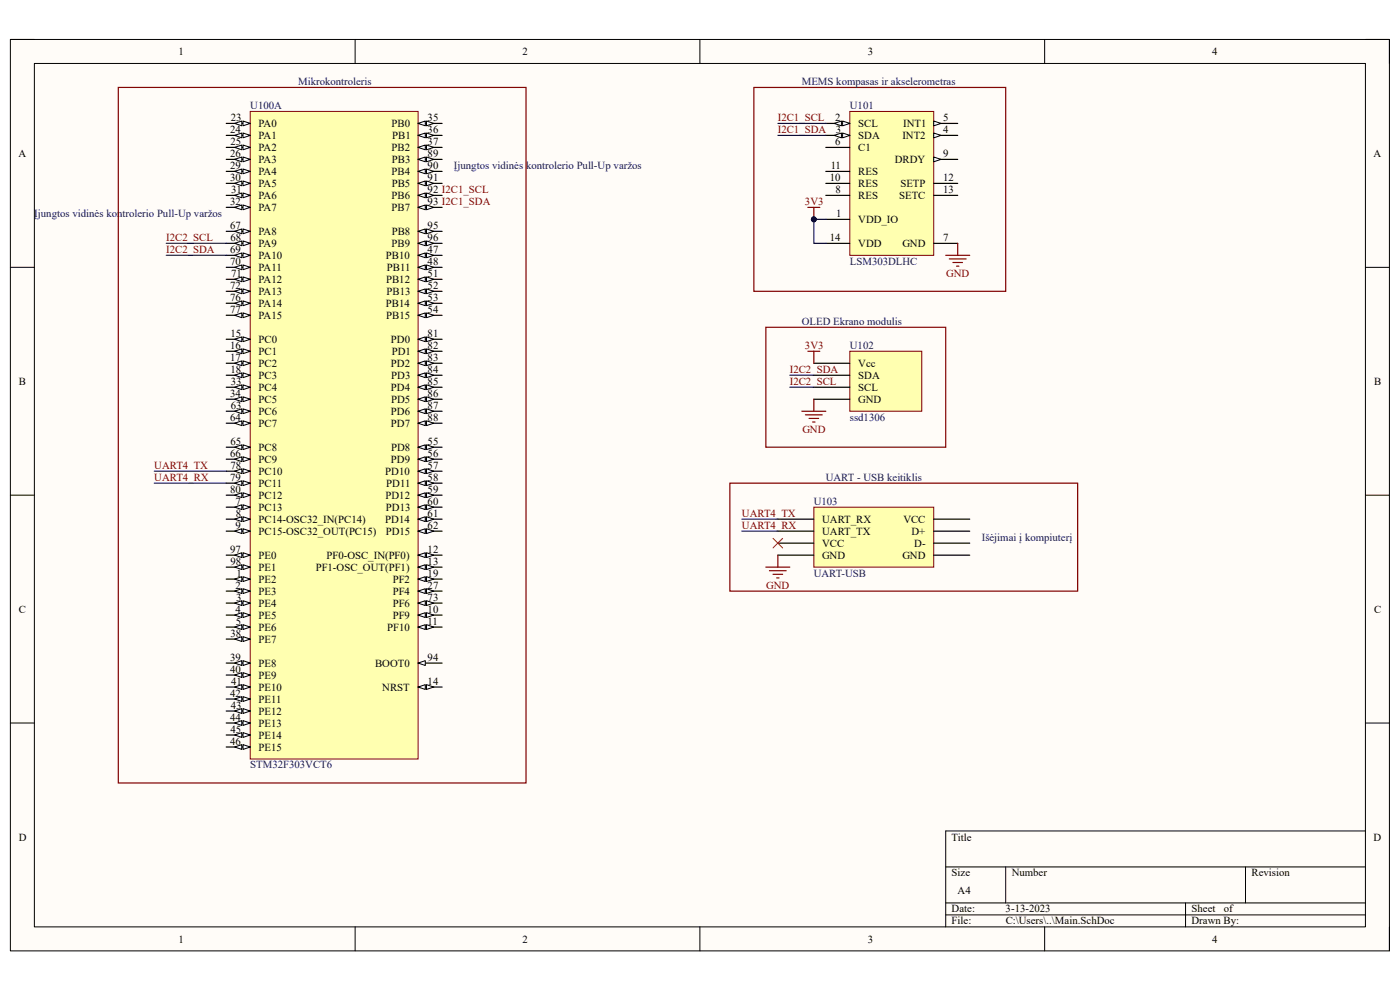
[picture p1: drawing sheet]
<svg xmlns="http://www.w3.org/2000/svg" width="297mm" height="210mm" viewBox="0 0 297 210" stroke-linecap="round" stroke-linejoin="round" font-family="sans-serif">
<path d="M2.2 8.4h292.6v193.3h-292.6z" fill-rule="evenodd" fill="#fffcf8"/>
<path d="M2.2 8.4h292.6v193.3h-292.6z" fill="none" stroke="#000" stroke-width=".21"/>
<path d="M7.3 13.5h282.4v183.1h-282.4z" fill-rule="evenodd" fill="#fffcf8"/>
<g fill="none" stroke="#000" stroke-width=".21">
<path d="M2.2 8.4h5.1M7.3 13.5h282.4v183.1h-282.4zM75.3 8.4v5.1M148.5 8.4v5.1M221.6 8.4v5.1M289.7 8.4h5.1v5.1M2.2 56.7h5.1M289.7 56.7h5.1M2.2 105h5.1M289.7 105.1h5.1M2.2 153.4h5.1M289.7 153.4h5.1"/>
<path d="M289.7 176.3h-89.1v20.3M75.3 196.6v5.1M148.5 196.6v5.1M200.6 183.9h89.1M200.6 191.5h89.1M200.6 194.1h89.1M213.4 183.9v7.6M221.6 196.6v5.1M251.5 191.5v5.1M264.2 183.9v7.6M294.8 196.6v5.1"/>
</g>
<path d="M53.1 23.6h35.6v137.4h-35.6z" fill-rule="evenodd" fill="#ffffb0"/>
<path d="M53.1 23.6h35.6v137.4h-35.6z" fill="none" stroke="#800000" stroke-width=".21"/>
<path d="M88.7 51.6h5.1" fill="none" stroke="#000" stroke-width=".25"/>
<path d="M88.7 51.6l1.5-.5v1z" fill="#f8fcff"/>
<path d="M88.7 51.6l1.5-.5v1z" fill="none" stroke="#000" stroke-width=".21"/>
<path d="M90.5 51.1l1.5 .5-1.5 .5z" fill="#f8fcff"/>
<path d="M90.5 51.1l1.5 .5-1.5 .5z" fill="none" stroke="#000" stroke-width=".21"/>
<path d="M88.7 49.1h5.1" fill="none" stroke="#000" stroke-width=".25"/>
<path d="M88.7 49.1l1.5-.5v1z" fill="#f8fcff"/>
<path d="M88.7 49.1l1.5-.5v1z" fill="none" stroke="#000" stroke-width=".21"/>
<path d="M90.5 48.6l1.5 .5-1.5 .5z" fill="#f8fcff"/>
<path d="M90.5 48.6l1.5 .5-1.5 .5z" fill="none" stroke="#000" stroke-width=".21"/>
<path d="M88.7 44h5.1" fill="none" stroke="#000" stroke-width=".25"/>
<path d="M88.7 44l1.5-.5v1z" fill="#f8fcff"/>
<path d="M88.7 44l1.5-.5v1z" fill="none" stroke="#000" stroke-width=".21"/>
<path d="M90.5 43.5l1.5 .5-1.5 .5z" fill="#f8fcff"/>
<path d="M90.5 43.5l1.5 .5-1.5 .5z" fill="none" stroke="#000" stroke-width=".21"/>
<path d="M88.7 41.4h5.1" fill="none" stroke="#000" stroke-width=".25"/>
<path d="M88.7 41.4l1.5-.5v1.1z" fill="#f8fcff"/>
<path d="M88.7 41.4l1.5-.5v1.1z" fill="none" stroke="#000" stroke-width=".21"/>
<path d="M90.5 40.9l1.5 .5-1.5 .6z" fill="#f8fcff"/>
<path d="M90.5 40.9l1.5 .5-1.5 .6z" fill="none" stroke="#000" stroke-width=".21"/>
<path d="M88.7 38.9h5.1" fill="none" stroke="#000" stroke-width=".25"/>
<path d="M88.7 38.9l1.5-.5v1z" fill="#f8fcff"/>
<path d="M88.7 38.9l1.5-.5v1z" fill="none" stroke="#000" stroke-width=".21"/>
<path d="M90.5 38.4l1.5 .5-1.5 .5z" fill="#f8fcff"/>
<path d="M90.5 38.4l1.5 .5-1.5 .5z" fill="none" stroke="#000" stroke-width=".21"/>
<path d="M88.7 36.4h5.1" fill="none" stroke="#000" stroke-width=".25"/>
<path d="M88.7 36.4l1.5-.5v1z" fill="#f8fcff"/>
<path d="M88.7 36.4l1.5-.5v1z" fill="none" stroke="#000" stroke-width=".21"/>
<path d="M90.5 35.9l1.5 .5-1.5 .5z" fill="#f8fcff"/>
<path d="M90.5 35.9l1.5 .5-1.5 .5z" fill="none" stroke="#000" stroke-width=".21"/>
<path d="M88.7 33.8h5.1" fill="none" stroke="#000" stroke-width=".25"/>
<path d="M88.7 33.8l1.5-.5v1z" fill="#f8fcff"/>
<path d="M88.7 33.8l1.5-.5v1z" fill="none" stroke="#000" stroke-width=".21"/>
<path d="M90.5 33.3l1.5 .5-1.5 .5z" fill="#f8fcff"/>
<path d="M90.5 33.3l1.5 .5-1.5 .5z" fill="none" stroke="#000" stroke-width=".21"/>
<path d="M88.7 31.3h5.1" fill="none" stroke="#000" stroke-width=".25"/>
<path d="M88.7 31.3l1.5-.5v1z" fill="#f8fcff"/>
<path d="M88.7 31.3l1.5-.5v1z" fill="none" stroke="#000" stroke-width=".21"/>
<path d="M90.5 30.8l1.5 .5-1.5 .5z" fill="#f8fcff"/>
<path d="M90.5 30.8l1.5 .5-1.5 .5z" fill="none" stroke="#000" stroke-width=".21"/>
<path d="M88.7 66.9h5.1" fill="none" stroke="#000" stroke-width=".25"/>
<path d="M88.7 66.9l1.5-.5v1z" fill="#f8fcff"/>
<path d="M88.7 66.9l1.5-.5v1z" fill="none" stroke="#000" stroke-width=".21"/>
<path d="M90.5 66.4l1.5 .5-1.5 .5z" fill="#f8fcff"/>
<path d="M90.5 66.4l1.5 .5-1.5 .5z" fill="none" stroke="#000" stroke-width=".21"/>
<path d="M88.7 64.3h5.1" fill="none" stroke="#000" stroke-width=".25"/>
<path d="M88.7 64.3l1.5-.5v1z" fill="#f8fcff"/>
<path d="M88.7 64.3l1.5-.5v1z" fill="none" stroke="#000" stroke-width=".21"/>
<path d="M90.5 63.8l1.5 .5-1.5 .5z" fill="#f8fcff"/>
<path d="M90.5 63.8l1.5 .5-1.5 .5z" fill="none" stroke="#000" stroke-width=".21"/>
<path d="M88.7 61.8h5.1" fill="none" stroke="#000" stroke-width=".25"/>
<path d="M88.7 61.8l1.5-.5v1z" fill="#f8fcff"/>
<path d="M88.7 61.8l1.5-.5v1z" fill="none" stroke="#000" stroke-width=".21"/>
<path d="M90.5 61.3l1.5 .5-1.5 .5z" fill="#f8fcff"/>
<path d="M90.5 61.3l1.5 .5-1.5 .5z" fill="none" stroke="#000" stroke-width=".21"/>
<path d="M88.7 59.3h5.1" fill="none" stroke="#000" stroke-width=".25"/>
<path d="M88.7 59.3l1.5-.6v1.1z" fill="#f8fcff"/>
<path d="M88.7 59.3l1.5-.6v1.1z" fill="none" stroke="#000" stroke-width=".21"/>
<path d="M90.5 58.7l1.5 .6-1.5 .5z" fill="#f8fcff"/>
<path d="M90.5 58.7l1.5 .6-1.5 .5z" fill="none" stroke="#000" stroke-width=".21"/>
<path d="M88.7 56.7h5.1" fill="none" stroke="#000" stroke-width=".25"/>
<path d="M88.7 56.7l1.5-.5v1z" fill="#f8fcff"/>
<path d="M88.7 56.7l1.5-.5v1z" fill="none" stroke="#000" stroke-width=".21"/>
<path d="M90.5 56.2l1.5 .5-1.5 .5z" fill="#f8fcff"/>
<path d="M90.5 56.2l1.5 .5-1.5 .5z" fill="none" stroke="#000" stroke-width=".21"/>
<path d="M88.7 54.2h5.1" fill="none" stroke="#000" stroke-width=".25"/>
<path d="M88.7 54.2l1.5-.5v1z" fill="#f8fcff"/>
<path d="M88.7 54.2l1.5-.5v1z" fill="none" stroke="#000" stroke-width=".21"/>
<path d="M90.5 53.7l1.5 .5-1.5 .5z" fill="#f8fcff"/>
<path d="M90.5 53.7l1.5 .5-1.5 .5z" fill="none" stroke="#000" stroke-width=".21"/>
<path d="M88.7 28.7h5.1" fill="none" stroke="#000" stroke-width=".25"/>
<path d="M88.7 28.7l1.5-.5v1z" fill="#f8fcff"/>
<path d="M88.7 28.7l1.5-.5v1z" fill="none" stroke="#000" stroke-width=".21"/>
<path d="M90.5 28.2l1.5 .5-1.5 .5z" fill="#f8fcff"/>
<path d="M90.5 28.2l1.5 .5-1.5 .5z" fill="none" stroke="#000" stroke-width=".21"/>
<path d="M88.7 26.2h5.1" fill="none" stroke="#000" stroke-width=".25"/>
<path d="M88.7 26.2l1.5-.5v1z" fill="#f8fcff"/>
<path d="M88.7 26.2l1.5-.5v1z" fill="none" stroke="#000" stroke-width=".21"/>
<path d="M90.5 25.7l1.5 .5-1.5 .5z" fill="#f8fcff"/>
<path d="M90.5 25.7l1.5 .5-1.5 .5z" fill="none" stroke="#000" stroke-width=".21"/>
<path d="M48 51.6h5.1" fill="none" stroke="#000" stroke-width=".25"/>
<path d="M51.6 51.1l1.5 .5-1.5 .5z" fill="#f8fcff"/>
<path d="M51.6 51.1l1.5 .5-1.5 .5z" fill="none" stroke="#000" stroke-width=".21"/>
<path d="M49.8 51.6l1.5-.5v1z" fill="#f8fcff"/>
<path d="M49.8 51.6l1.5-.5v1z" fill="none" stroke="#000" stroke-width=".21"/>
<path d="M48 49.1h5.1" fill="none" stroke="#000" stroke-width=".25"/>
<path d="M51.6 48.6l1.5 .5-1.5 .5z" fill="#f8fcff"/>
<path d="M51.6 48.6l1.5 .5-1.5 .5z" fill="none" stroke="#000" stroke-width=".21"/>
<path d="M49.8 49.1l1.5-.5v1z" fill="#f8fcff"/>
<path d="M49.8 49.1l1.5-.5v1z" fill="none" stroke="#000" stroke-width=".21"/>
<path d="M48 44h5.1" fill="none" stroke="#000" stroke-width=".25"/>
<path d="M51.6 43.5l1.5 .5-1.5 .5z" fill="#f8fcff"/>
<path d="M51.6 43.5l1.5 .5-1.5 .5z" fill="none" stroke="#000" stroke-width=".21"/>
<path d="M49.8 44l1.5-.5v1z" fill="#f8fcff"/>
<path d="M49.8 44l1.5-.5v1z" fill="none" stroke="#000" stroke-width=".21"/>
<path d="M48 41.4h5.1" fill="none" stroke="#000" stroke-width=".25"/>
<path d="M51.6 40.9l1.5 .5-1.5 .6z" fill="#f8fcff"/>
<path d="M51.6 40.9l1.5 .5-1.5 .6z" fill="none" stroke="#000" stroke-width=".21"/>
<path d="M49.8 41.4l1.5-.5v1.1z" fill="#f8fcff"/>
<path d="M49.8 41.4l1.5-.5v1.1z" fill="none" stroke="#000" stroke-width=".21"/>
<path d="M48 38.9h5.1" fill="none" stroke="#000" stroke-width=".25"/>
<path d="M51.6 38.4l1.5 .5-1.5 .5z" fill="#f8fcff"/>
<path d="M51.6 38.4l1.5 .5-1.5 .5z" fill="none" stroke="#000" stroke-width=".21"/>
<path d="M49.8 38.9l1.5-.5v1z" fill="#f8fcff"/>
<path d="M49.8 38.9l1.5-.5v1z" fill="none" stroke="#000" stroke-width=".21"/>
<path d="M48 36.4h5.1" fill="none" stroke="#000" stroke-width=".25"/>
<path d="M51.6 35.8l1.5 .6-1.5 .5z" fill="#f8fcff"/>
<path d="M51.6 35.8l1.5 .6-1.5 .5z" fill="none" stroke="#000" stroke-width=".21"/>
<path d="M49.8 36.4l1.5-.6v1.1z" fill="#f8fcff"/>
<path d="M49.8 36.4l1.5-.6v1.1z" fill="none" stroke="#000" stroke-width=".21"/>
<path d="M48 33.8h5.1" fill="none" stroke="#000" stroke-width=".25"/>
<path d="M51.6 33.3l1.5 .5-1.5 .5z" fill="#f8fcff"/>
<path d="M51.6 33.3l1.5 .5-1.5 .5z" fill="none" stroke="#000" stroke-width=".21"/>
<path d="M49.8 33.8l1.5-.5v1z" fill="#f8fcff"/>
<path d="M49.8 33.8l1.5-.5v1z" fill="none" stroke="#000" stroke-width=".21"/>
<path d="M48 31.3h5.1" fill="none" stroke="#000" stroke-width=".25"/>
<path d="M51.6 30.8l1.5 .5-1.5 .5z" fill="#f8fcff"/>
<path d="M51.6 30.8l1.5 .5-1.5 .5z" fill="none" stroke="#000" stroke-width=".21"/>
<path d="M49.8 31.3l1.5-.5v1z" fill="#f8fcff"/>
<path d="M49.8 31.3l1.5-.5v1z" fill="none" stroke="#000" stroke-width=".21"/>
<path d="M48 66.9h5.1" fill="none" stroke="#000" stroke-width=".25"/>
<path d="M51.6 66.4l1.5 .5-1.5 .5z" fill="#f8fcff"/>
<path d="M51.6 66.4l1.5 .5-1.5 .5z" fill="none" stroke="#000" stroke-width=".21"/>
<path d="M49.8 66.9l1.5-.5v1z" fill="#f8fcff"/>
<path d="M49.8 66.9l1.5-.5v1z" fill="none" stroke="#000" stroke-width=".21"/>
<path d="M48 64.3h5.1" fill="none" stroke="#000" stroke-width=".25"/>
<path d="M51.6 63.8l1.5 .5-1.5 .5z" fill="#f8fcff"/>
<path d="M51.6 63.8l1.5 .5-1.5 .5z" fill="none" stroke="#000" stroke-width=".21"/>
<path d="M49.8 64.3l1.5-.5v1z" fill="#f8fcff"/>
<path d="M49.8 64.3l1.5-.5v1z" fill="none" stroke="#000" stroke-width=".21"/>
<path d="M48 61.8h5.1" fill="none" stroke="#000" stroke-width=".25"/>
<path d="M51.6 61.3l1.5 .5-1.5 .5z" fill="#f8fcff"/>
<path d="M51.6 61.3l1.5 .5-1.5 .5z" fill="none" stroke="#000" stroke-width=".21"/>
<path d="M49.8 61.8l1.5-.5v1z" fill="#f8fcff"/>
<path d="M49.8 61.8l1.5-.5v1z" fill="none" stroke="#000" stroke-width=".21"/>
<path d="M48 59.3h5.1" fill="none" stroke="#000" stroke-width=".25"/>
<path d="M51.6 58.7l1.5 .6-1.5 .5z" fill="#f8fcff"/>
<path d="M51.6 58.7l1.5 .6-1.5 .5z" fill="none" stroke="#000" stroke-width=".21"/>
<path d="M49.8 59.3l1.5-.6v1.1z" fill="#f8fcff"/>
<path d="M49.8 59.3l1.5-.6v1.1z" fill="none" stroke="#000" stroke-width=".21"/>
<path d="M48 56.7h5.1" fill="none" stroke="#000" stroke-width=".25"/>
<path d="M51.6 56.2l1.5 .5-1.5 .5z" fill="#f8fcff"/>
<path d="M51.6 56.2l1.5 .5-1.5 .5z" fill="none" stroke="#000" stroke-width=".21"/>
<path d="M49.8 56.7l1.5-.5v1z" fill="#f8fcff"/>
<path d="M49.8 56.7l1.5-.5v1z" fill="none" stroke="#000" stroke-width=".21"/>
<path d="M48 54.2h5.1" fill="none" stroke="#000" stroke-width=".25"/>
<path d="M51.6 53.7l1.5 .5-1.5 .5z" fill="#f8fcff"/>
<path d="M51.6 53.7l1.5 .5-1.5 .5z" fill="none" stroke="#000" stroke-width=".21"/>
<path d="M49.8 54.2l1.5-.5v1z" fill="#f8fcff"/>
<path d="M49.8 54.2l1.5-.5v1z" fill="none" stroke="#000" stroke-width=".21"/>
<path d="M48 28.7h5.1" fill="none" stroke="#000" stroke-width=".25"/>
<path d="M51.6 28.2l1.5 .5-1.5 .5z" fill="#f8fcff"/>
<path d="M51.6 28.2l1.5 .5-1.5 .5z" fill="none" stroke="#000" stroke-width=".21"/>
<path d="M49.8 28.7l1.5-.5v1z" fill="#f8fcff"/>
<path d="M49.8 28.7l1.5-.5v1z" fill="none" stroke="#000" stroke-width=".21"/>
<path d="M48 26.2h5.1" fill="none" stroke="#000" stroke-width=".25"/>
<path d="M51.6 25.7l1.5 .5-1.5 .5z" fill="#f8fcff"/>
<path d="M51.6 25.7l1.5 .5-1.5 .5z" fill="none" stroke="#000" stroke-width=".21"/>
<path d="M49.8 26.2l1.5-.5v1z" fill="#f8fcff"/>
<path d="M49.8 26.2l1.5-.5v1z" fill="none" stroke="#000" stroke-width=".21"/>
<path d="M88.7 97.4h5.1" fill="none" stroke="#000" stroke-width=".25"/>
<path d="M88.7 97.4l1.5-.5v1z" fill="#f8fcff"/>
<path d="M88.7 97.4l1.5-.5v1z" fill="none" stroke="#000" stroke-width=".21"/>
<path d="M90.5 96.9l1.5 .5-1.5 .5z" fill="#f8fcff"/>
<path d="M90.5 96.9l1.5 .5-1.5 .5z" fill="none" stroke="#000" stroke-width=".21"/>
<path d="M88.7 94.9h5.1" fill="none" stroke="#000" stroke-width=".25"/>
<path d="M88.7 94.9l1.5-.5v1z" fill="#f8fcff"/>
<path d="M88.7 94.9l1.5-.5v1z" fill="none" stroke="#000" stroke-width=".21"/>
<path d="M90.5 94.4l1.5 .5-1.5 .5z" fill="#f8fcff"/>
<path d="M90.5 94.4l1.5 .5-1.5 .5z" fill="none" stroke="#000" stroke-width=".21"/>
<path d="M88.7 89.8h5.1" fill="none" stroke="#000" stroke-width=".25"/>
<path d="M88.7 89.8l1.5-.5v1z" fill="#f8fcff"/>
<path d="M88.7 89.8l1.5-.5v1z" fill="none" stroke="#000" stroke-width=".21"/>
<path d="M90.5 89.3l1.5 .5-1.5 .5z" fill="#f8fcff"/>
<path d="M90.5 89.3l1.5 .5-1.5 .5z" fill="none" stroke="#000" stroke-width=".21"/>
<path d="M88.7 87.2h5.1" fill="none" stroke="#000" stroke-width=".25"/>
<path d="M88.7 87.2l1.5-.5v1z" fill="#f8fcff"/>
<path d="M88.7 87.2l1.5-.5v1z" fill="none" stroke="#000" stroke-width=".21"/>
<path d="M90.5 86.7l1.5 .5-1.5 .5z" fill="#f8fcff"/>
<path d="M90.5 86.7l1.5 .5-1.5 .5z" fill="none" stroke="#000" stroke-width=".21"/>
<path d="M88.7 84.7h5.1" fill="none" stroke="#000" stroke-width=".25"/>
<path d="M88.7 84.7l1.5-.5v1z" fill="#f8fcff"/>
<path d="M88.7 84.7l1.5-.5v1z" fill="none" stroke="#000" stroke-width=".21"/>
<path d="M90.5 84.2l1.5 .5-1.5 .5z" fill="#f8fcff"/>
<path d="M90.5 84.2l1.5 .5-1.5 .5z" fill="none" stroke="#000" stroke-width=".21"/>
<path d="M88.7 82.1h5.1" fill="none" stroke="#000" stroke-width=".25"/>
<path d="M88.7 82.1l1.5-.5v1.1z" fill="#f8fcff"/>
<path d="M88.7 82.1l1.5-.5v1.1z" fill="none" stroke="#000" stroke-width=".21"/>
<path d="M90.5 81.6l1.5 .5-1.5 .6z" fill="#f8fcff"/>
<path d="M90.5 81.6l1.5 .5-1.5 .6z" fill="none" stroke="#000" stroke-width=".21"/>
<path d="M88.7 79.6h5.1" fill="none" stroke="#000" stroke-width=".25"/>
<path d="M88.7 79.6l1.5-.5v1z" fill="#f8fcff"/>
<path d="M88.7 79.6l1.5-.5v1z" fill="none" stroke="#000" stroke-width=".21"/>
<path d="M90.5 79.1l1.5 .5-1.5 .5z" fill="#f8fcff"/>
<path d="M90.5 79.1l1.5 .5-1.5 .5z" fill="none" stroke="#000" stroke-width=".21"/>
<path d="M88.7 77.1h5.1" fill="none" stroke="#000" stroke-width=".25"/>
<path d="M88.7 77.1l1.5-.5v1z" fill="#f8fcff"/>
<path d="M88.7 77.1l1.5-.5v1z" fill="none" stroke="#000" stroke-width=".21"/>
<path d="M90.5 76.6l1.5 .5-1.5 .5z" fill="#f8fcff"/>
<path d="M90.5 76.6l1.5 .5-1.5 .5z" fill="none" stroke="#000" stroke-width=".21"/>
<path d="M88.7 112.7h5.1" fill="none" stroke="#000" stroke-width=".25"/>
<path d="M88.7 112.7l1.5-.5v1z" fill="#f8fcff"/>
<path d="M88.7 112.7l1.5-.5v1z" fill="none" stroke="#000" stroke-width=".21"/>
<path d="M90.5 112.2l1.5 .5-1.5 .5z" fill="#f8fcff"/>
<path d="M90.5 112.2l1.5 .5-1.5 .5z" fill="none" stroke="#000" stroke-width=".21"/>
<path d="M88.7 110.1h5.1" fill="none" stroke="#000" stroke-width=".25"/>
<path d="M88.7 110.1l1.5-.5v1z" fill="#f8fcff"/>
<path d="M88.7 110.1l1.5-.5v1z" fill="none" stroke="#000" stroke-width=".21"/>
<path d="M90.5 109.6l1.5 .5-1.5 .5z" fill="#f8fcff"/>
<path d="M90.5 109.6l1.5 .5-1.5 .5z" fill="none" stroke="#000" stroke-width=".21"/>
<path d="M88.7 107.6h5.1" fill="none" stroke="#000" stroke-width=".25"/>
<path d="M88.7 107.6l1.5-.5v1z" fill="#f8fcff"/>
<path d="M88.7 107.6l1.5-.5v1z" fill="none" stroke="#000" stroke-width=".21"/>
<path d="M90.5 107.1l1.5 .5-1.5 .5z" fill="#f8fcff"/>
<path d="M90.5 107.1l1.5 .5-1.5 .5z" fill="none" stroke="#000" stroke-width=".21"/>
<path d="M88.7 105h5.1" fill="none" stroke="#000" stroke-width=".25"/>
<path d="M88.7 105l1.5-.5v1.1z" fill="#f8fcff"/>
<path d="M88.7 105l1.5-.5v1.1z" fill="none" stroke="#000" stroke-width=".21"/>
<path d="M90.5 104.5l1.5 .5-1.5 .6z" fill="#f8fcff"/>
<path d="M90.5 104.5l1.5 .5-1.5 .6z" fill="none" stroke="#000" stroke-width=".21"/>
<path d="M88.7 102.5h5.1" fill="none" stroke="#000" stroke-width=".25"/>
<path d="M88.7 102.5l1.5-.5v1z" fill="#f8fcff"/>
<path d="M88.7 102.5l1.5-.5v1z" fill="none" stroke="#000" stroke-width=".21"/>
<path d="M90.5 102l1.5 .5-1.5 .5z" fill="#f8fcff"/>
<path d="M90.5 102l1.5 .5-1.5 .5z" fill="none" stroke="#000" stroke-width=".21"/>
<path d="M88.7 100h5.1" fill="none" stroke="#000" stroke-width=".25"/>
<path d="M88.7 100l1.5-.6v1.1z" fill="#f8fcff"/>
<path d="M88.7 100l1.5-.6v1.1z" fill="none" stroke="#000" stroke-width=".21"/>
<path d="M90.5 99.4l1.5 .6-1.5 .5z" fill="#f8fcff"/>
<path d="M90.5 99.4l1.5 .6-1.5 .5z" fill="none" stroke="#000" stroke-width=".21"/>
<path d="M88.7 74.5h5.1" fill="none" stroke="#000" stroke-width=".25"/>
<path d="M88.7 74.5l1.5-.5v1z" fill="#f8fcff"/>
<path d="M88.7 74.5l1.5-.5v1z" fill="none" stroke="#000" stroke-width=".21"/>
<path d="M90.5 74l1.5 .5-1.5 .5z" fill="#f8fcff"/>
<path d="M90.5 74l1.5 .5-1.5 .5z" fill="none" stroke="#000" stroke-width=".21"/>
<path d="M88.7 72h5.1" fill="none" stroke="#000" stroke-width=".25"/>
<path d="M88.7 72l1.5-.5v1z" fill="#f8fcff"/>
<path d="M88.7 72l1.5-.5v1z" fill="none" stroke="#000" stroke-width=".21"/>
<path d="M90.5 71.5l1.5 .5-1.5 .5z" fill="#f8fcff"/>
<path d="M90.5 71.5l1.5 .5-1.5 .5z" fill="none" stroke="#000" stroke-width=".21"/>
<path d="M48 97.4h5.1" fill="none" stroke="#000" stroke-width=".25"/>
<path d="M51.6 96.9l1.5 .5-1.5 .5z" fill="#f8fcff"/>
<path d="M51.6 96.9l1.5 .5-1.5 .5z" fill="none" stroke="#000" stroke-width=".21"/>
<path d="M49.8 97.4l1.5-.5v1z" fill="#f8fcff"/>
<path d="M49.8 97.4l1.5-.5v1z" fill="none" stroke="#000" stroke-width=".21"/>
<path d="M48 94.9h5.1" fill="none" stroke="#000" stroke-width=".25"/>
<path d="M51.6 94.4l1.5 .5-1.5 .5z" fill="#f8fcff"/>
<path d="M51.6 94.4l1.5 .5-1.5 .5z" fill="none" stroke="#000" stroke-width=".21"/>
<path d="M49.8 94.9l1.5-.5v1z" fill="#f8fcff"/>
<path d="M49.8 94.9l1.5-.5v1z" fill="none" stroke="#000" stroke-width=".21"/>
<path d="M48 89.8h5.1" fill="none" stroke="#000" stroke-width=".25"/>
<path d="M51.6 89.3l1.5 .5-1.5 .5z" fill="#f8fcff"/>
<path d="M51.6 89.3l1.5 .5-1.5 .5z" fill="none" stroke="#000" stroke-width=".21"/>
<path d="M49.8 89.8l1.5-.5v1z" fill="#f8fcff"/>
<path d="M49.8 89.8l1.5-.5v1z" fill="none" stroke="#000" stroke-width=".21"/>
<path d="M48 87.2h5.1" fill="none" stroke="#000" stroke-width=".25"/>
<path d="M51.6 86.7l1.5 .5-1.5 .5z" fill="#f8fcff"/>
<path d="M51.6 86.7l1.5 .5-1.5 .5z" fill="none" stroke="#000" stroke-width=".21"/>
<path d="M49.8 87.2l1.5-.5v1z" fill="#f8fcff"/>
<path d="M49.8 87.2l1.5-.5v1z" fill="none" stroke="#000" stroke-width=".21"/>
<path d="M48 84.7h5.1" fill="none" stroke="#000" stroke-width=".25"/>
<path d="M51.6 84.2l1.5 .5-1.5 .5z" fill="#f8fcff"/>
<path d="M51.6 84.2l1.5 .5-1.5 .5z" fill="none" stroke="#000" stroke-width=".21"/>
<path d="M49.8 84.7l1.5-.5v1z" fill="#f8fcff"/>
<path d="M49.8 84.7l1.5-.5v1z" fill="none" stroke="#000" stroke-width=".21"/>
<path d="M48 82.1h5.1" fill="none" stroke="#000" stroke-width=".25"/>
<path d="M51.6 81.6l1.5 .5-1.5 .6z" fill="#f8fcff"/>
<path d="M51.6 81.6l1.5 .5-1.5 .6z" fill="none" stroke="#000" stroke-width=".21"/>
<path d="M49.8 82.1l1.5-.5v1.1z" fill="#f8fcff"/>
<path d="M49.8 82.1l1.5-.5v1.1z" fill="none" stroke="#000" stroke-width=".21"/>
<path d="M48 79.6h5.1" fill="none" stroke="#000" stroke-width=".25"/>
<path d="M51.6 79.1l1.5 .5-1.5 .5z" fill="#f8fcff"/>
<path d="M51.6 79.1l1.5 .5-1.5 .5z" fill="none" stroke="#000" stroke-width=".21"/>
<path d="M49.8 79.6l1.5-.5v1z" fill="#f8fcff"/>
<path d="M49.8 79.6l1.5-.5v1z" fill="none" stroke="#000" stroke-width=".21"/>
<path d="M48 77.1h5.1" fill="none" stroke="#000" stroke-width=".25"/>
<path d="M51.6 76.6l1.5 .5-1.5 .5z" fill="#f8fcff"/>
<path d="M51.6 76.6l1.5 .5-1.5 .5z" fill="none" stroke="#000" stroke-width=".21"/>
<path d="M49.8 77.1l1.5-.5v1z" fill="#f8fcff"/>
<path d="M49.8 77.1l1.5-.5v1z" fill="none" stroke="#000" stroke-width=".21"/>
<path d="M48 112.7h5.1" fill="none" stroke="#000" stroke-width=".25"/>
<path d="M51.6 112.2l1.5 .5-1.5 .5z" fill="#f8fcff"/>
<path d="M51.6 112.2l1.5 .5-1.5 .5z" fill="none" stroke="#000" stroke-width=".21"/>
<path d="M49.8 112.7l1.5-.5v1z" fill="#f8fcff"/>
<path d="M49.8 112.7l1.5-.5v1z" fill="none" stroke="#000" stroke-width=".21"/>
<path d="M48 110.1h5.1" fill="none" stroke="#000" stroke-width=".25"/>
<path d="M51.6 109.6l1.5 .5-1.5 .5z" fill="#f8fcff"/>
<path d="M51.6 109.6l1.5 .5-1.5 .5z" fill="none" stroke="#000" stroke-width=".21"/>
<path d="M49.8 110.1l1.5-.5v1z" fill="#f8fcff"/>
<path d="M49.8 110.1l1.5-.5v1z" fill="none" stroke="#000" stroke-width=".21"/>
<path d="M48 107.6h5.1" fill="none" stroke="#000" stroke-width=".25"/>
<path d="M51.6 107.1l1.5 .5-1.5 .5z" fill="#f8fcff"/>
<path d="M51.6 107.1l1.5 .5-1.5 .5z" fill="none" stroke="#000" stroke-width=".21"/>
<path d="M49.8 107.6l1.5-.5v1z" fill="#f8fcff"/>
<path d="M49.8 107.6l1.5-.5v1z" fill="none" stroke="#000" stroke-width=".21"/>
<path d="M48 105h5.1" fill="none" stroke="#000" stroke-width=".25"/>
<path d="M51.6 104.5l1.5 .5-1.5 .6z" fill="#f8fcff"/>
<path d="M51.6 104.5l1.5 .5-1.5 .6z" fill="none" stroke="#000" stroke-width=".21"/>
<path d="M49.8 105l1.5-.5v1.1z" fill="#f8fcff"/>
<path d="M49.8 105l1.5-.5v1.1z" fill="none" stroke="#000" stroke-width=".21"/>
<path d="M48 102.5h5.1" fill="none" stroke="#000" stroke-width=".25"/>
<path d="M51.6 102l1.5 .5-1.5 .5z" fill="#f8fcff"/>
<path d="M51.6 102l1.5 .5-1.5 .5z" fill="none" stroke="#000" stroke-width=".21"/>
<path d="M49.8 102.5l1.5-.5v1z" fill="#f8fcff"/>
<path d="M49.8 102.5l1.5-.5v1z" fill="none" stroke="#000" stroke-width=".21"/>
<path d="M48 100h5.1" fill="none" stroke="#000" stroke-width=".25"/>
<path d="M51.6 99.4l1.5 .6-1.5 .5z" fill="#f8fcff"/>
<path d="M51.6 99.4l1.5 .6-1.5 .5z" fill="none" stroke="#000" stroke-width=".21"/>
<path d="M49.8 100l1.5-.6v1.1z" fill="#f8fcff"/>
<path d="M49.8 100l1.5-.6v1.1z" fill="none" stroke="#000" stroke-width=".21"/>
<path d="M48 74.5h5.1" fill="none" stroke="#000" stroke-width=".25"/>
<path d="M51.6 74l1.5 .5-1.5 .5z" fill="#f8fcff"/>
<path d="M51.6 74l1.5 .5-1.5 .5z" fill="none" stroke="#000" stroke-width=".21"/>
<path d="M49.8 74.5l1.5-.5v1z" fill="#f8fcff"/>
<path d="M49.8 74.5l1.5-.5v1z" fill="none" stroke="#000" stroke-width=".21"/>
<path d="M48 72h5.1" fill="none" stroke="#000" stroke-width=".25"/>
<path d="M51.6 71.5l1.5 .5-1.5 .5z" fill="#f8fcff"/>
<path d="M51.6 71.5l1.5 .5-1.5 .5z" fill="none" stroke="#000" stroke-width=".21"/>
<path d="M49.8 72l1.5-.5v1z" fill="#f8fcff"/>
<path d="M49.8 72l1.5-.5v1z" fill="none" stroke="#000" stroke-width=".21"/>
<path d="M88.7 130.5h5.1" fill="none" stroke="#000" stroke-width=".25"/>
<path d="M88.7 130.5l1.5-.5v1z" fill="#f8fcff"/>
<path d="M88.7 130.5l1.5-.5v1z" fill="none" stroke="#000" stroke-width=".21"/>
<path d="M90.5 130l1.5 .5-1.5 .5z" fill="#f8fcff"/>
<path d="M90.5 130l1.5 .5-1.5 .5z" fill="none" stroke="#000" stroke-width=".21"/>
<path d="M88.7 127.9h5.1" fill="none" stroke="#000" stroke-width=".25"/>
<path d="M88.7 127.9l1.5-.5v1z" fill="#f8fcff"/>
<path d="M88.7 127.9l1.5-.5v1z" fill="none" stroke="#000" stroke-width=".21"/>
<path d="M90.5 127.4l1.5 .5-1.5 .5z" fill="#f8fcff"/>
<path d="M90.5 127.4l1.5 .5-1.5 .5z" fill="none" stroke="#000" stroke-width=".21"/>
<path d="M88.7 125.4h5.1" fill="none" stroke="#000" stroke-width=".25"/>
<path d="M88.7 125.4l1.5-.5v1z" fill="#f8fcff"/>
<path d="M88.7 125.4l1.5-.5v1z" fill="none" stroke="#000" stroke-width=".21"/>
<path d="M90.5 124.9l1.5 .5-1.5 .5z" fill="#f8fcff"/>
<path d="M90.5 124.9l1.5 .5-1.5 .5z" fill="none" stroke="#000" stroke-width=".21"/>
<path d="M88.7 122.9h5.1" fill="none" stroke="#000" stroke-width=".25"/>
<path d="M88.7 122.9l1.5-.6v1.1z" fill="#f8fcff"/>
<path d="M88.7 122.9l1.5-.6v1.1z" fill="none" stroke="#000" stroke-width=".21"/>
<path d="M90.5 122.3l1.5 .6-1.5 .5z" fill="#f8fcff"/>
<path d="M90.5 122.3l1.5 .6-1.5 .5z" fill="none" stroke="#000" stroke-width=".21"/>
<path d="M88.7 120.3h5.1" fill="none" stroke="#000" stroke-width=".25"/>
<path d="M88.7 120.3l1.5-.5v1z" fill="#f8fcff"/>
<path d="M88.7 120.3l1.5-.5v1z" fill="none" stroke="#000" stroke-width=".21"/>
<path d="M90.5 119.8l1.5 .5-1.5 .5z" fill="#f8fcff"/>
<path d="M90.5 119.8l1.5 .5-1.5 .5z" fill="none" stroke="#000" stroke-width=".21"/>
<path d="M88.7 133h5.1" fill="none" stroke="#000" stroke-width=".25"/>
<path d="M88.7 133l1.5-.5v1z" fill="#f8fcff"/>
<path d="M88.7 133l1.5-.5v1z" fill="none" stroke="#000" stroke-width=".21"/>
<path d="M90.5 132.5l1.5 .5-1.5 .5z" fill="#f8fcff"/>
<path d="M90.5 132.5l1.5 .5-1.5 .5z" fill="none" stroke="#000" stroke-width=".21"/>
<path d="M88.7 117.8h5.1" fill="none" stroke="#000" stroke-width=".25"/>
<path d="M88.7 117.8l1.5-.5v1z" fill="#f8fcff"/>
<path d="M88.7 117.8l1.5-.5v1z" fill="none" stroke="#000" stroke-width=".21"/>
<path d="M90.5 117.3l1.5 .5-1.5 .5z" fill="#f8fcff"/>
<path d="M90.5 117.3l1.5 .5-1.5 .5z" fill="none" stroke="#000" stroke-width=".21"/>
<path d="M48 143.2h5.1" fill="none" stroke="#000" stroke-width=".25"/>
<path d="M51.6 142.7l1.5 .5-1.5 .5z" fill="#f8fcff"/>
<path d="M51.6 142.7l1.5 .5-1.5 .5z" fill="none" stroke="#000" stroke-width=".21"/>
<path d="M49.8 143.2l1.5-.5v1z" fill="#f8fcff"/>
<path d="M49.8 143.2l1.5-.5v1z" fill="none" stroke="#000" stroke-width=".21"/>
<path d="M48 140.7h5.1" fill="none" stroke="#000" stroke-width=".25"/>
<path d="M51.6 140.1l1.5 .6-1.5 .5z" fill="#f8fcff"/>
<path d="M51.6 140.1l1.5 .6-1.5 .5z" fill="none" stroke="#000" stroke-width=".21"/>
<path d="M49.8 140.7l1.5-.6v1.1z" fill="#f8fcff"/>
<path d="M49.8 140.7l1.5-.6v1.1z" fill="none" stroke="#000" stroke-width=".21"/>
<path d="M48 135.6h5.1" fill="none" stroke="#000" stroke-width=".25"/>
<path d="M51.6 135.1l1.5 .5-1.5 .5z" fill="#f8fcff"/>
<path d="M51.6 135.1l1.5 .5-1.5 .5z" fill="none" stroke="#000" stroke-width=".21"/>
<path d="M49.8 135.6l1.5-.5v1z" fill="#f8fcff"/>
<path d="M49.8 135.6l1.5-.5v1z" fill="none" stroke="#000" stroke-width=".21"/>
<path d="M48 133h5.1" fill="none" stroke="#000" stroke-width=".25"/>
<path d="M51.6 132.5l1.5 .5-1.5 .5z" fill="#f8fcff"/>
<path d="M51.6 132.5l1.5 .5-1.5 .5z" fill="none" stroke="#000" stroke-width=".21"/>
<path d="M49.8 133l1.5-.5v1z" fill="#f8fcff"/>
<path d="M49.8 133l1.5-.5v1z" fill="none" stroke="#000" stroke-width=".21"/>
<path d="M48 130.5h5.1" fill="none" stroke="#000" stroke-width=".25"/>
<path d="M51.6 130l1.5 .5-1.5 .5z" fill="#f8fcff"/>
<path d="M51.6 130l1.5 .5-1.5 .5z" fill="none" stroke="#000" stroke-width=".21"/>
<path d="M49.8 130.5l1.5-.5v1z" fill="#f8fcff"/>
<path d="M49.8 130.5l1.5-.5v1z" fill="none" stroke="#000" stroke-width=".21"/>
<path d="M48 127.9h5.1" fill="none" stroke="#000" stroke-width=".25"/>
<path d="M51.6 127.4l1.5 .5-1.5 .5z" fill="#f8fcff"/>
<path d="M51.6 127.4l1.5 .5-1.5 .5z" fill="none" stroke="#000" stroke-width=".21"/>
<path d="M49.8 127.9l1.5-.5v1z" fill="#f8fcff"/>
<path d="M49.8 127.9l1.5-.5v1z" fill="none" stroke="#000" stroke-width=".21"/>
<path d="M48 125.4h5.1" fill="none" stroke="#000" stroke-width=".25"/>
<path d="M51.6 124.9l1.5 .5-1.5 .5z" fill="#f8fcff"/>
<path d="M51.6 124.9l1.5 .5-1.5 .5z" fill="none" stroke="#000" stroke-width=".21"/>
<path d="M49.8 125.4l1.5-.5v1z" fill="#f8fcff"/>
<path d="M49.8 125.4l1.5-.5v1z" fill="none" stroke="#000" stroke-width=".21"/>
<path d="M48 122.9h5.1" fill="none" stroke="#000" stroke-width=".25"/>
<path d="M51.6 122.3l1.5 .6-1.5 .5z" fill="#f8fcff"/>
<path d="M51.6 122.3l1.5 .6-1.5 .5z" fill="none" stroke="#000" stroke-width=".21"/>
<path d="M49.8 122.9l1.5-.6v1.1z" fill="#f8fcff"/>
<path d="M49.8 122.9l1.5-.6v1.1z" fill="none" stroke="#000" stroke-width=".21"/>
<path d="M48 158.5h5.1" fill="none" stroke="#000" stroke-width=".25"/>
<path d="M51.6 158l1.5 .5-1.5 .5z" fill="#f8fcff"/>
<path d="M51.6 158l1.5 .5-1.5 .5z" fill="none" stroke="#000" stroke-width=".21"/>
<path d="M49.8 158.5l1.5-.5v1z" fill="#f8fcff"/>
<path d="M49.8 158.5l1.5-.5v1z" fill="none" stroke="#000" stroke-width=".21"/>
<path d="M48 155.9h5.1" fill="none" stroke="#000" stroke-width=".25"/>
<path d="M51.6 155.4l1.5 .5-1.5 .5z" fill="#f8fcff"/>
<path d="M51.6 155.4l1.5 .5-1.5 .5z" fill="none" stroke="#000" stroke-width=".21"/>
<path d="M49.8 155.9l1.5-.5v1z" fill="#f8fcff"/>
<path d="M49.8 155.9l1.5-.5v1z" fill="none" stroke="#000" stroke-width=".21"/>
<path d="M48 153.4h5.1" fill="none" stroke="#000" stroke-width=".25"/>
<path d="M51.6 152.9l1.5 .5-1.5 .5z" fill="#f8fcff"/>
<path d="M51.6 152.9l1.5 .5-1.5 .5z" fill="none" stroke="#000" stroke-width=".21"/>
<path d="M49.8 153.4l1.5-.5v1z" fill="#f8fcff"/>
<path d="M49.8 153.4l1.5-.5v1z" fill="none" stroke="#000" stroke-width=".21"/>
<path d="M48 150.8h5.1" fill="none" stroke="#000" stroke-width=".25"/>
<path d="M51.6 150.3l1.5 .5-1.5 .5z" fill="#f8fcff"/>
<path d="M51.6 150.3l1.5 .5-1.5 .5z" fill="none" stroke="#000" stroke-width=".21"/>
<path d="M49.8 150.8l1.5-.5v1z" fill="#f8fcff"/>
<path d="M49.8 150.8l1.5-.5v1z" fill="none" stroke="#000" stroke-width=".21"/>
<path d="M48 148.3h5.1" fill="none" stroke="#000" stroke-width=".25"/>
<path d="M51.6 147.8l1.5 .5-1.5 .5z" fill="#f8fcff"/>
<path d="M51.6 147.8l1.5 .5-1.5 .5z" fill="none" stroke="#000" stroke-width=".21"/>
<path d="M49.8 148.3l1.5-.5v1z" fill="#f8fcff"/>
<path d="M49.8 148.3l1.5-.5v1z" fill="none" stroke="#000" stroke-width=".21"/>
<path d="M48 145.7h5.1" fill="none" stroke="#000" stroke-width=".25"/>
<path d="M51.6 145.2l1.5 .5-1.5 .6z" fill="#f8fcff"/>
<path d="M51.6 145.2l1.5 .5-1.5 .6z" fill="none" stroke="#000" stroke-width=".21"/>
<path d="M49.8 145.7l1.5-.5v1.1z" fill="#f8fcff"/>
<path d="M49.8 145.7l1.5-.5v1.1z" fill="none" stroke="#000" stroke-width=".21"/>
<path d="M48 120.3h5.1" fill="none" stroke="#000" stroke-width=".25"/>
<path d="M51.6 119.8l1.5 .5-1.5 .5z" fill="#f8fcff"/>
<path d="M51.6 119.8l1.5 .5-1.5 .5z" fill="none" stroke="#000" stroke-width=".21"/>
<path d="M49.8 120.3l1.5-.5v1z" fill="#f8fcff"/>
<path d="M49.8 120.3l1.5-.5v1z" fill="none" stroke="#000" stroke-width=".21"/>
<path d="M48 117.8h5.1" fill="none" stroke="#000" stroke-width=".25"/>
<path d="M51.6 117.3l1.5 .5-1.5 .5z" fill="#f8fcff"/>
<path d="M51.6 117.3l1.5 .5-1.5 .5z" fill="none" stroke="#000" stroke-width=".21"/>
<path d="M49.8 117.8l1.5-.5v1z" fill="#f8fcff"/>
<path d="M49.8 117.8l1.5-.5v1z" fill="none" stroke="#000" stroke-width=".21"/>
<path d="M88.7 145.7h5.1" fill="none" stroke="#000" stroke-width=".25"/>
<path d="M88.7 145.7l1.5-.5v1.1z" fill="#f8fcff"/>
<path d="M88.7 145.7l1.5-.5v1.1z" fill="none" stroke="#000" stroke-width=".21"/>
<path d="M90.5 145.2l1.5 .5-1.5 .6z" fill="#f8fcff"/>
<path d="M90.5 145.2l1.5 .5-1.5 .6z" fill="none" stroke="#000" stroke-width=".21"/>
<path d="M88.7 140.7h5.1" fill="none" stroke="#000" stroke-width=".25"/>
<path d="M88.7 140.7l1.5-.6v1.1z" fill="#f8fcff"/>
<path d="M88.7 140.7l1.5-.6v1.1z" fill="none" stroke="#000" stroke-width=".21"/>
<path d="M180.3 23.6h17.8v30.6h-17.8z" fill-rule="evenodd" fill="#ffffb0"/>
<path d="M180.3 23.6h17.8v30.6h-17.8z" fill="none" stroke="#800000" stroke-width=".21"/>
<path d="M175.2 28.7h5.1M198.1 51.6h5.1" fill="none" stroke="#000" stroke-width=".25"/>
<path d="M178.8 28.2l1.5 .5-1.5 .5z" fill="#f8fcff"/>
<path d="M178.8 28.2l1.5 .5-1.5 .5z" fill="none" stroke="#000" stroke-width=".21"/>
<path d="M177 28.7l1.5-.5v1z" fill="#f8fcff"/>
<path d="M177 28.7l1.5-.5v1z" fill="none" stroke="#000" stroke-width=".21"/>
<path d="M198.1 33.8h5.1" fill="none" stroke="#000" stroke-width=".25"/>
<path d="M198.1 33.3l1.5 .5-1.5 .5z" fill="#f8fcff"/>
<path d="M198.1 33.3l1.5 .5-1.5 .5z" fill="none" stroke="#000" stroke-width=".21"/>
<path d="M198.1 26.2h5.1M175.2 41.4h5.1" fill="none" stroke="#000" stroke-width=".25"/>
<path d="M198.1 25.7l1.5 .5-1.5 .5z" fill="#f8fcff"/>
<path d="M198.1 25.7l1.5 .5-1.5 .5z" fill="none" stroke="#000" stroke-width=".21"/>
<path d="M175.2 26.2h5.1M175.2 46.5h5.1" fill="none" stroke="#000" stroke-width=".25"/>
<path d="M178.8 25.7l1.5 .5-1.5 .5z" fill="#f8fcff"/>
<path d="M178.8 25.7l1.5 .5-1.5 .5z" fill="none" stroke="#000" stroke-width=".21"/>
<path d="M177 26.2l1.5-.5v1z" fill="#f8fcff"/>
<path d="M177 26.2l1.5-.5v1z" fill="none" stroke="#000" stroke-width=".21"/>
<path d="M198.1 28.7h5.1" fill="none" stroke="#000" stroke-width=".25"/>
<path d="M198.1 28.2l1.5 .5-1.5 .5z" fill="#f8fcff"/>
<path d="M198.1 28.2l1.5 .5-1.5 .5z" fill="none" stroke="#000" stroke-width=".21"/>
<path d="M175.2 31.3h5.1M175.2 38.9h5.1M175.2 36.4h5.1M198.1 38.9h5.1M175.2 51.6h5.1M198.1 41.4h5.1" fill="none" stroke="#000" stroke-width=".25"/>
<path d="M180.3 74.5h15.2v12.7h-15.2z" fill-rule="evenodd" fill="#ffffb0"/>
<path d="M180.3 74.5h15.2v12.7h-15.2z" fill="none" stroke="#800000" stroke-width=".21"/>
<path d="M172.7 77.1h7.6M172.7 79.6h7.6M172.7 82.1h7.6M172.7 84.7h7.6" fill="none" stroke="#000" stroke-width=".25"/>
<g fill="none" stroke="#800000" stroke-width=".25">
<path d="M171.4 44h2.5M172.7 44v2.5M200.6 54.2h5.1M201.4 54.9h3.6M202.2 55.7h2M202.9 56.5h.5M203.2 51.6v2.6M171.4 74.5h2.5M172.7 74.5v2.6M170.1 87.2h5.1M170.9 88h3.5M171.6 88.8h2.1"/>
<path d="M172.4 89.5h.5M172.7 84.7v2.5"/>
</g>
<circle cx="172.7" cy="46.5" r=".51" fill="#000080"/>
<circle cx="172.7" cy="46.5" r=".51" fill="none" stroke="#000080" stroke-width=".21"/>
<path d="M25.1 18.5h86.5v147.6h-86.5zM159.9 18.6h53.5v43.2h-53.5zM162.5 69.4h38.1v25.5h-38.1z" fill="none" stroke="#800000" stroke-width=".25"/>
<path d="M172.7 107.6h25.4v12.7h-25.4z" fill-rule="evenodd" fill="#ffffb0"/>
<path d="M172.7 107.6h25.4v12.7h-25.4z" fill="none" stroke="#800000" stroke-width=".21"/>
<path d="M165 110.1h7.7M165 112.7h7.7M165 115.2h7.7M165 117.8h7.7M198.1 115.2h7.6M198.1 110.1h7.6M198.1 112.7h7.6M198.1 117.8h7.6" fill="none" stroke="#000" stroke-width=".25"/>
<path d="M154.8 102.5h73.8v22.9h-73.8z" fill="none" stroke="#800000" stroke-width=".25"/>
<path d="M165 26.2h10.2M165 28.7h10.2M35.3 51.6h12.7M35.3 54.2h12.7M172.7 46.5h2.5M167.6 79.6h5.1M167.6 82.1h5.1" fill="none" stroke="#000080" stroke-width=".25"/>
<circle cx="172.7" cy="46.5" r=".51" fill="#000080"/>
<circle cx="172.7" cy="46.5" r=".51" fill="none" stroke="#000080" stroke-width=".21"/>
<path d="M172.7 46.5v5.1h2.5" fill="none" stroke="#000080" stroke-width=".25"/>
<circle cx="172.7" cy="46.5" r=".51" fill="#000080"/>
<circle cx="172.7" cy="46.5" r=".51" fill="none" stroke="#000080" stroke-width=".21"/>
<path d="M32.7 100h15.3M32.7 102.5h15.3M157.4 110.1h7.6M157.4 112.7h7.6" fill="none" stroke="#000080" stroke-width=".25"/>
<path d="M165 117.8v2.5M162.5 120.3h5.1M163.2 121.1h3.6M164 121.8h2M164.8 122.6h.5" fill="none" stroke="#800000" stroke-width=".25"/>
<path d="M164 114.2l2 2M166 114.2l-2 2" fill="none" stroke="#f00" stroke-width=".21"/>
<g font-size="2.3">
<text x="37.9" y="11.7">1</text>
<text x="110.9" y="11.7">2</text>
<text x="184.1" y="11.7">3</text>
<text x="257.1" y="11.7">4</text>
<text x="48.8" y="28.2">24</text>
<text x="48.9" y="25.7">23</text>
<text x="54.9" y="29.5">PA1</text>
<text x="54.9" y="26.9">PA0</text>
<text x="83.1" y="26.9">PB0</text>
<text x="83.2" y="29.5">PB1</text>
<text x="90.7" y="28.2">36</text>
<text x="90.7" y="25.7">35</text>
<text x="177.2" y="25.7">2</text>
<text x="177.3" y="28.2">3</text>
<text x="182.1" y="29.5">SDA</text>
<text x="182.1" y="26.9">SCL</text>
<text x="191.4" y="29.5">INT2</text>
<text x="191.6" y="26.9">INT1</text>
<text x="200.1" y="25.7">5</text>
<text x="200.1" y="28.2">4</text>
<text x="3.9" y="33.3">A</text>
<text x="48.9" y="35.9">29</text>
<text x="48.9" y="33.3">26</text>
<text x="48.9" y="30.7">25</text>
<text x="54.9" y="34.6">PA3</text>
<text x="54.9" y="32">PA2</text>
<text x="83.1" y="32">PB2</text>
<text x="83.1" y="34.6">PB3</text>
<text x="90.7" y="35.9">90</text>
<text x="90.7" y="33.3">89</text>
<text x="90.7" y="30.7">37</text>
<text x="176.2" y="35.9">11</text>
<text x="177.2" y="30.7">6</text>
<text x="182.1" y="32">C1</text>
<text x="189.8" y="34.6">DRDY</text>
<text x="200.1" y="33.3">9</text>
<text x="291.4" y="33.3">A</text>
<text x="48.8" y="38.4">30</text>
<text x="49" y="40.9">31</text>
<text x="54.9" y="39.7">PA5</text>
<text x="54.9" y="37.1">PA4</text>
<text x="83.1" y="37.1">PB4</text>
<text x="83.1" y="39.7">PB5</text>
<text x="90.7" y="40.9">92 I2C1_SCL</text>
<text x="90.7" y="38.4">91</text>
<text x="176" y="38.4">10</text>
<text x="177.2" y="40.9">8</text>
<text x="182.1" y="39.7">RES</text>
<text x="182.1" y="37.1">RES</text>
<text x="191" y="39.7">SETP</text>
<text x="200.1" y="38.4">12</text>
<text x="200.1" y="40.9">13</text>
<text x="48.9" y="43.5">32</text>
<text x="54.9" y="44.7">PA7</text>
<text x="54.9" y="42.2">PA6</text>
<text x="83.1" y="44.7">PB7</text>
<text x="83.1" y="42.2">PB6</text>
<text x="90.7" y="43.5">93 I2C1_SDA</text>
<text x="177.4" y="46">1</text>
<text x="182.1" y="42.2">RES</text>
<text x="182.1" y="47.3">VDD_IO</text>
<text x="190.8" y="42.2">SETC</text>
<text x="48.9" y="48.6">67</text>
<text x="48.9" y="53.6">69</text>
<text x="48.9" y="51.1">68</text>
<text x="54.9" y="52.4">PA9</text>
<text x="54.9" y="49.8">PA8</text>
<text x="83.1" y="52.4">PB9</text>
<text x="83.1" y="49.8">PB8</text>
<text x="90.7" y="51.1">96</text>
<text x="90.7" y="48.6">95</text>
<text x="90.7" y="53.6">47</text>
<text x="176" y="51.1">14</text>
<text x="182.1" y="52.4">VDD</text>
<text x="191.4" y="52.4">GND</text>
<text x="200.1" y="51.1">7</text>
<text x="48.8" y="56.2">70</text>
<text x="49" y="58.7">71</text>
<text x="54.9" y="60">PA12</text>
<text x="54.9" y="57.4">PA11</text>
<text x="54.9" y="54.9">PA10</text>
<text x="81.9" y="54.9">PB10</text>
<text x="81.9" y="60">PB12</text>
<text x="82.1" y="57.4">PB11</text>
<text x="90.7" y="58.7">51</text>
<text x="90.7" y="56.2">48</text>
<text x="48.9" y="63.8">76</text>
<text x="48.9" y="61.3">72</text>
<text x="54.9" y="65.1">PA14</text>
<text x="54.9" y="62.6">PA13</text>
<text x="81.9" y="65.1">PB14</text>
<text x="82" y="62.6">PB13</text>
<text x="90.7" y="63.8">53</text>
<text x="90.7" y="61.3">52</text>
<text x="48.9" y="66.4">77</text>
<text x="48.9" y="71.5">15</text>
<text x="54.9" y="67.6">PA15</text>
<text x="82" y="67.6">PB15</text>
<text x="90.7" y="66.4">54</text>
<text x="90.7" y="71.5">81</text>
<text x="48.9" y="76.5">17</text>
<text x="48.9" y="74">16</text>
<text x="54.9" y="77.8">PC2</text>
<text x="54.9" y="75.3">PC1</text>
<text x="54.9" y="72.7">PC0</text>
<text x="82.9" y="77.8">PD2</text>
<text x="82.9" y="72.7">PD0</text>
<text x="83.1" y="75.3">PD1</text>
<text x="90.7" y="76.5">83</text>
<text x="90.7" y="74">82</text>
<text x="182.1" y="77.8">Vcc</text>
<text x="4" y="81.6">B</text>
<text x="48.9" y="79.1">18</text>
<text x="48.9" y="81.6">33</text>
<text x="54.9" y="82.9">PC4</text>
<text x="54.9" y="80.3">PC3</text>
<text x="82.9" y="82.9">PD4</text>
<text x="83" y="80.3">PD3</text>
<text x="90.7" y="81.6">85</text>
<text x="90.7" y="79.1">84</text>
<text x="182.1" y="80.3">SDA</text>
<text x="182.1" y="82.9">SCL</text>
<text x="291.5" y="81.6">B</text>
<text x="48.8" y="89.3">64</text>
<text x="48.8" y="84.2">34</text>
<text x="48.9" y="86.7">63</text>
<text x="54.9" y="88">PC6</text>
<text x="54.9" y="85.4">PC5</text>
<text x="82.9" y="88">PD6</text>
<text x="83" y="85.4">PD5</text>
<text x="90.7" y="89.3">88</text>
<text x="90.7" y="86.7">87</text>
<text x="90.7" y="84.2">86</text>
<text x="182.1" y="85.4">GND</text>
<text x="48.9" y="94.4">65</text>
<text x="54.9" y="95.6">PC8</text>
<text x="54.9" y="90.6">PC7</text>
<text x="82.9" y="90.6">PD7</text>
<text x="83" y="95.6">PD8</text>
<text x="90.7" y="94.4">55</text>
<text x="48.9" y="96.9">66</text>
<text x="48.9" y="102">79</text>
<text x="48.9" y="99.4">78</text>
<text x="54.9" y="98.2">PC9</text>
<text x="54.9" y="100.7">PC10</text>
<text x="81.7" y="100.7">PD10</text>
<text x="82.9" y="98.2">PD9</text>
<text x="90.7" y="96.9">56</text>
<text x="90.7" y="102">58</text>
<text x="90.7" y="99.4">57</text>
<text x="48.8" y="104.5">80</text>
<text x="50" y="107.1">7</text>
<text x="54.9" y="105.8">PC12</text>
<text x="54.9" y="103.3">PC11</text>
<text x="81.8" y="105.8">PD12</text>
<text x="82" y="103.3">PD11</text>
<text x="90.7" y="107.1">60</text>
<text x="90.7" y="104.5">59</text>
<text x="50" y="112.1">9</text>
<text x="50" y="109.6">8</text>
<text x="54.9" y="113.4">PC15-OSC32_OUT(PC15)</text>
<text x="54.9" y="110.9">PC14-OSC32_IN(PC14)</text>
<text x="54.9" y="108.3">PC13</text>
<text x="81.7" y="110.9">PD14</text>
<text x="81.8" y="113.4">PD15</text>
<text x="81.9" y="108.3">PD13</text>
<text x="90.7" y="112.1">62</text>
<text x="90.7" y="109.6">61</text>
<text x="174.4" y="110.9">UART_RX</text>
<text x="174.4" y="113.4">UART_TX</text>
<text x="191.6" y="110.9">VCC</text>
<text x="193.4" y="113.4">D+</text>
<text x="48.9" y="117.3">97</text>
<text x="48.9" y="119.8">98</text>
<text x="54.9" y="118.5">PE0</text>
<text x="69.3" y="118.5">PF0-OSC_IN(PF0)</text>
<text x="90.7" y="119.8">13</text>
<text x="90.7" y="117.3">12</text>
<text x="174.4" y="116">VCC</text>
<text x="174.4" y="118.5">GND</text>
<text x="191.4" y="118.5">GND</text>
<text x="194" y="116">D-</text>
<text x="50" y="124.9">2</text>
<text x="50.2" y="122.3">1</text>
<text x="54.9" y="123.6">PE2</text>
<text x="54.9" y="121.1">PE1</text>
<text x="67" y="121.1">PF1-OSC_OUT(PF1)</text>
<text x="83.3" y="123.6">PF2</text>
<text x="90.7" y="124.9">27</text>
<text x="90.7" y="122.3">19</text>
<text x="4" y="130">C</text>
<text x="50" y="130">4</text>
<text x="50.1" y="127.4">3</text>
<text x="54.9" y="131.2">PE5</text>
<text x="54.9" y="128.7">PE4</text>
<text x="54.9" y="126.2">PE3</text>
<text x="83.3" y="131.2">PF9</text>
<text x="83.3" y="128.7">PF6</text>
<text x="83.3" y="126.2">PF4</text>
<text x="90.7" y="130">10</text>
<text x="90.7" y="127.4">73</text>
<text x="291.5" y="130">C</text>
<text x="48.9" y="135">38</text>
<text x="50" y="132.5">5</text>
<text x="54.9" y="136.3">PE7</text>
<text x="54.9" y="133.8">PE6</text>
<text x="82.1" y="133.8">PF10</text>
<text x="90.7" y="132.5">11</text>
<text x="48.8" y="142.7">40</text>
<text x="48.9" y="140.1">39</text>
<text x="54.9" y="144">PE9</text>
<text x="54.9" y="141.4">PE8</text>
<text x="79.6" y="141.4">BOOT0</text>
<text x="90.7" y="140.1">94</text>
<text x="48.9" y="147.8">42</text>
<text x="49" y="145.2">41</text>
<text x="54.9" y="149.1">PE11</text>
<text x="54.9" y="146.5">PE10</text>
<text x="81.1" y="146.5">NRST</text>
<text x="90.7" y="145.2">14</text>
<text x="48.8" y="152.9">44</text>
<text x="48.9" y="155.4">45</text>
<text x="48.9" y="150.3">43</text>
<text x="54.9" y="154.1">PE13</text>
<text x="54.9" y="151.6">PE12</text>
<text x="48.9" y="157.9">46</text>
<text x="54.9" y="159.2">PE15</text>
<text x="54.9" y="156.7">PE14</text>
<text x="4" y="178.3">D</text>
<text x="201.9" y="178.3">Title</text>
<text x="291.4" y="178.3">D</text>
<text x="201.9" y="185.9">Size</text>
<text x="214.6" y="185.9">Number</text>
<text x="265.5" y="185.9">Revision</text>
<text x="203.2" y="189.7">A4</text>
<text x="201.9" y="193.5">Date:</text>
<text x="201.9" y="196.1">File:</text>
<text x="213.3" y="193.5">3-13-2023</text>
<text x="213.4" y="196.1">C:\Users\..\Main.SchDoc</text>
<text x="252.8" y="193.5">Sheet</text>
<text x="252.8" y="196.1">Drawn By:</text>
<text x="259.6" y="193.5">of</text>
<text x="37.9" y="199.9">1</text>
<text x="110.9" y="199.9">2</text>
<text x="184.1" y="199.9">3</text>
<text x="257.1" y="199.9">4</text>
</g>
<g font-size="2.3" fill="#000080">
<text x="53.1" y="23.1">U100A</text>
<text x="63.2" y="18">Mikrokontroleris</text>
<text x="170.1" y="18">MEMS kompasas ir akselerometras</text>
<text x="180.3" y="23.1">U101</text>
<text x="96.3" y="35.9">Įjungtos vidinės kontrolerio Pull-Up varžos</text>
<text x="7.3" y="46">Įjungtos vidinės kontrolerio Pull-Up varžos</text>
<text x="180.3" y="56.2">LSM303DLHC</text>
<text x="170.1" y="68.9">OLED Ekrano modulis</text>
<text x="180.3" y="74">U102</text>
<text x="180.3" y="89.3">ssd1306</text>
<text x="175.2" y="102">UART - USB keitiklis</text>
<text x="172.6" y="107.1">U103</text>
<text x="208.3" y="114.7">Išėjimai į kompiuterį</text>
<text x="172.6" y="122.3">UART-USB</text>
<text x="53.1" y="163">STM32F303VCT6</text>
</g>
<g font-size="2.3" fill="#800000">
<text x="165" y="25.7">I2C1_SCL</text>
<text x="165" y="28.2">I2C1_SDA</text>
<text x="170.8" y="43.5">3V3</text>
<text x="35.3" y="53.6">I2C2_SDA</text>
<text x="35.3" y="51.1">I2C2_SCL</text>
<text x="200.7" y="58.7">GND</text>
<text x="170.8" y="74">3V3</text>
<text x="167.6" y="81.6">I2C2_SCL</text>
<text x="167.6" y="79.1">I2C2_SDA</text>
<text x="170.2" y="91.8">GND</text>
<text x="32.7" y="99.4">UART4_TX</text>
<text x="32.7" y="102">UART4_RX</text>
<text x="157.4" y="109.6">UART4_TX</text>
<text x="157.4" y="112.1">UART4_RX</text>
<text x="162.6" y="124.9">GND</text>
</g>
</svg>
